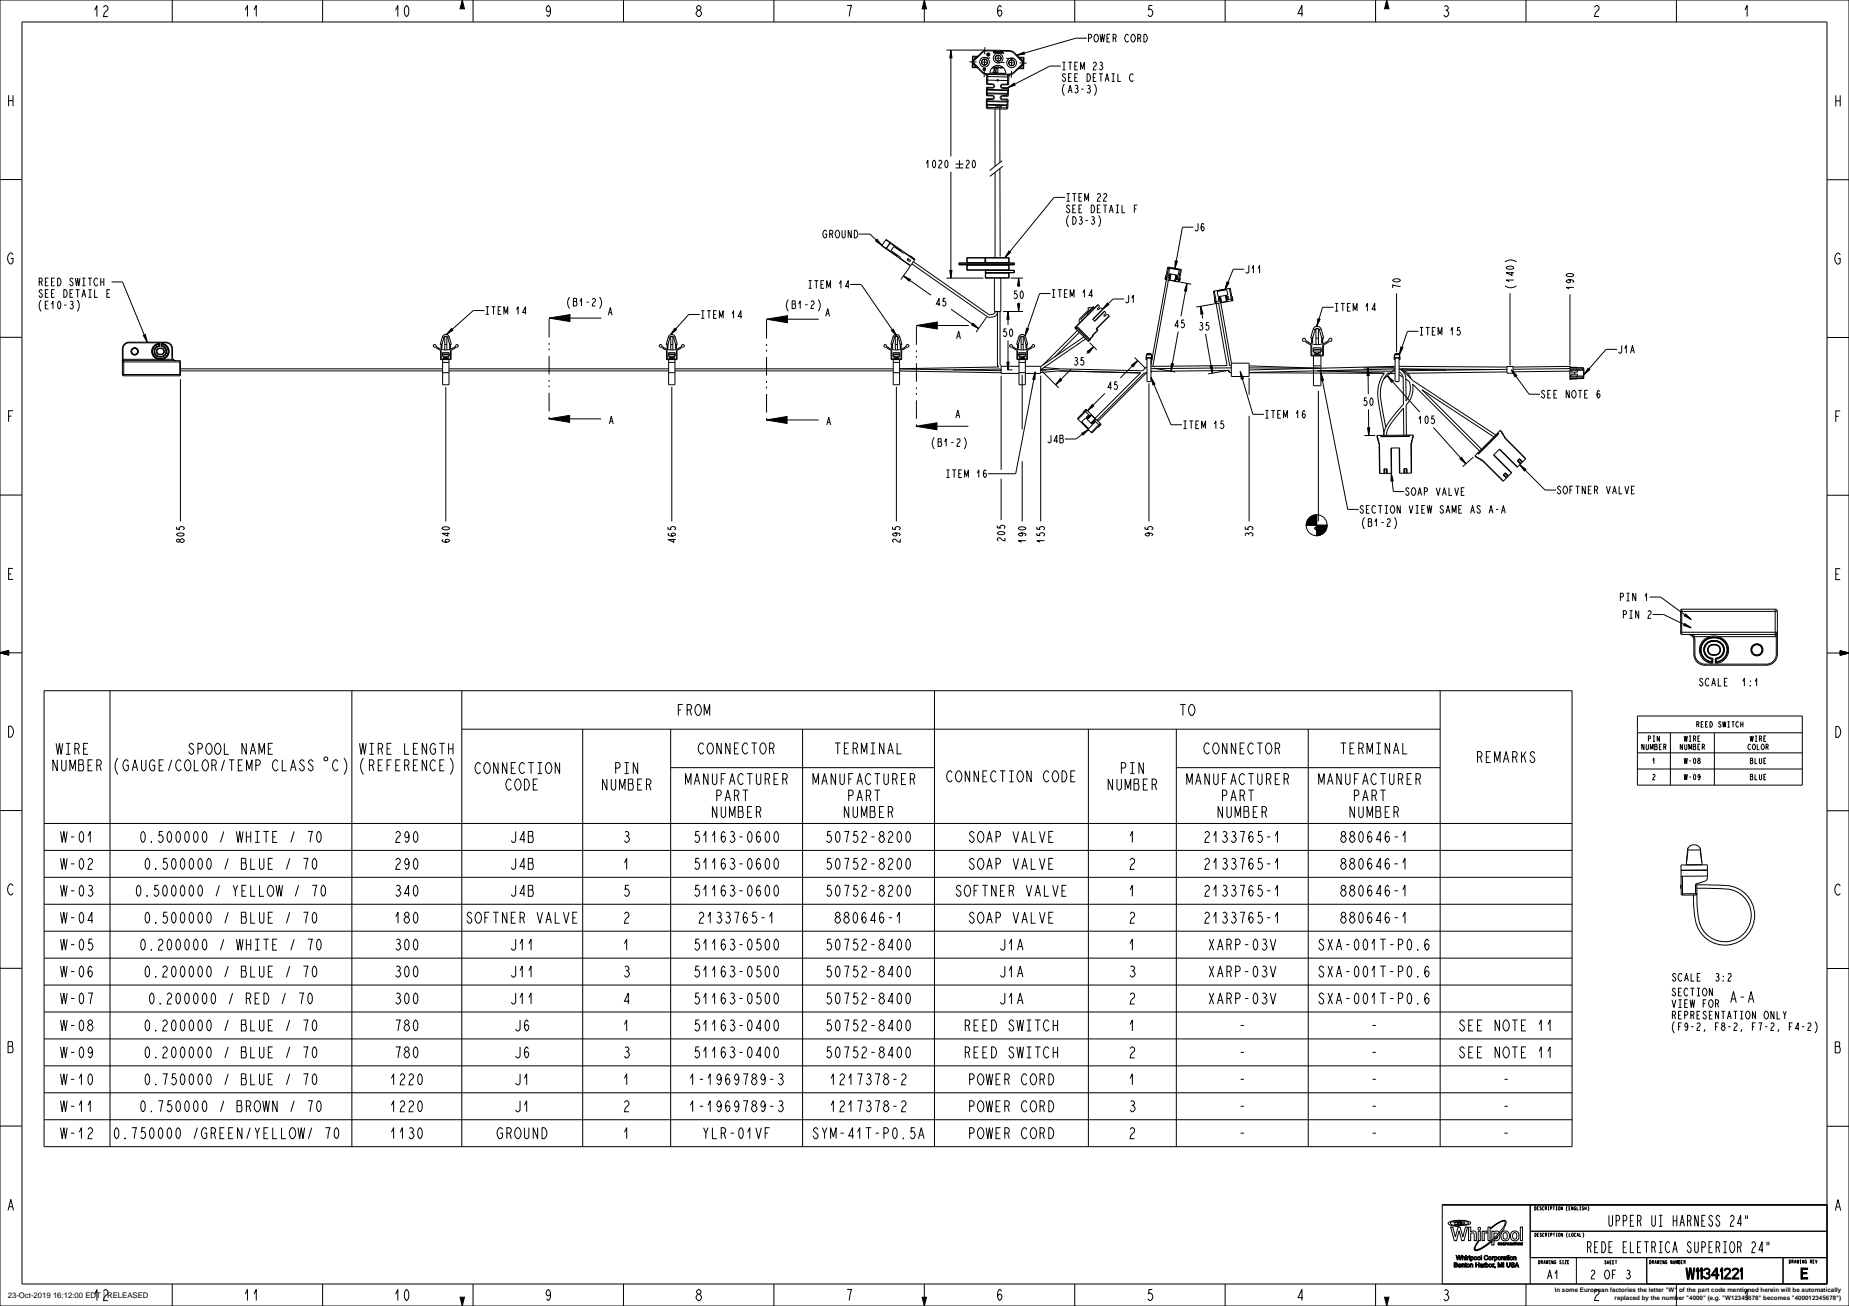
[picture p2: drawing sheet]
<svg xmlns="http://www.w3.org/2000/svg" width="841mm" height="594mm" viewBox="0 0 841 594" stroke-linecap="round" stroke-linejoin="round" font-family="sans-serif">
<g fill="none" stroke="#000" stroke-width=".45">
<path d="M210 0l1 4h-2zM631 0l1 4h-2zM0 0h841v594h-841zM78 0v10M147 0v10M215 0v10M284 0v10M352 0v10M420 0v10M420 0l1 4h-2zM489 0v10M494 17h-5l-26 8"/>
<path d="M557 0v10M626 0v10M694 0v10M762 0v10M430 23h18M432 23l1 3h-1zM432 23v48M442 31h.1M442 30h2M442 29h.1M442 27h.1M442 28h.1"/>
<path d="M442 28v1M442 31h2M442 26h2M442 28h1M442 27v1M442 26h.1M442 26v5M442 26h3M442 28l4 5M442 29l2 1M443 27h-1M443 27v1"/>
<path d="M443 29h-1M443 29l4 4M443 28v1M444 30v1M444 26l-1 1M444 26h.1M444 30h.1M444 31h1M445 31h.1M445 26h.1M445 26h-1M446 28h3"/>
<path d="M446 33l3 1M447 24l-5 4M447 24h.1M447 33l2 1M447 33h-1M447 24l-4 4M447 31v1l1-1v1v-1l-1 1M448 27v3M448 34l1 1M449 38h2M449 36v2M449 34h10"/>
<path d="M449 34h.1M449 36h.1M449 35v1M449 35h.1M449 38h.1M449 34v1M449 25h.1M449 25h1M449 23l-2 1M449 23h10M449 23h.1M449 36l4 1"/>
<path d="M449 35h10M449 40v1M449 25h1zM449 34v2M450 24v1M450 25h-1M450 25h.1M451 31a4 4 0 0 1 4-1 4 4 0 0 1 2 3h-7zM451 40h.1M451 40h-2M451 38a.7 .7 0 0 1 1 1 .7 .7 0 0 1-1 1M451 38l1 1-1 1"/>
<path d="M451 38h.1M452 31h2h-1v1zM452 23v1M452 31h.1M452 24h.1M452 30h.1M452 30v1M452 32l2 1h-2zM452 23h1M452 31h1M452 24h1M453 31h.1"/>
<path d="M453 23h.1M453 24h-1M453 24h.1M453 23v1M453 26h2M453 30l-1 1M453 30v1M453 23v1v-1M453 30h.1M453 24h1M453 23h1M453 31h1"/>
<path d="M454 24h-1M454 24h.1M454 31h.1M454 23v1M454 30v1M454 25v3M454 30h.1M454 37h5M454 23v1v-1l1 1zM454 31h1M454 30l1 1M455 31h.1"/>
<path d="M455 24h.1M455 23v1M455 23h.1M455 31v-1v1M455 30v1M455 30h.1M455 31h1M456 31h-1M456 31h.1M456 23v1h1M456 30v1M456 30h.1"/>
<path d="M456 23v1M456 40h.1M456 40h2M456 39a.7 .7 0 0 0-1 0 .7 .7 0 0 0 1 1M456 38l-1 1 1 1M456 38v1M456 38h3M457 24h.1M458 40v1M458 34v5M458 40l3-2 1 1zM458 40h1"/>
<path d="M459 38h.1M459 35h.1M459 38l-3 1M459 29h3M459 37h.1M459 37v1M459 35v2M459 34v1M459 34h.1M459 23l2 1M459 23h.1M460 34l-1 1"/>
<path d="M460 27v3M461 33l-2 1M461 33h.1M461 24l4 4M461 24l4 5-4 4M461 24h.1M463 25l3-1v1zM463 31h.1M463 26h1M463 26h.1M463 31h3M464 26h.1"/>
<path d="M464 26h2M464 31h.1M464 31h-1M464 31h2M464 26v1M464 26l1 2M465 29l-4 4M465 29v1M465 28v1M465 29h1M465 30l-1 1M465 28h1"/>
<path d="M465 28h.1M465 31h1M466 29l-1 1M466 29v2M466 29h.1M466 31h.1M466 28h.1M466 28h-1M466 26h.1M466 26v2M466 28v1M466 26v5"/>
<path d="M483 30h-5l-20 10M449 49h.1M449 48h.1M449 46h.1M449 45v4M449 45h.1M449 43l2 1M449 43h.1M449 41h.1M449 40v3M449 49h9M449 40h.1"/>
<path d="M449 48h9M449 47v1M449 47l9 1M449 46v1M449 46h9M449 42v1M449 42h9M449 41v1M449 41h9M449 45h2M449 43h2M449 43h9"/>
<path d="M449 41h10M449 40h2M449 47v2M449 45v1M449 42v2M449 49l9 1M451 45h-2M451 44h1l-1 1M451 43l1 1-1 1M451 43v1M453 50v26M455 49v25"/>
<path d="M456 48l-3 1M456 45h2M456 45h3M456 45h.1M456 44a.7 .7 0 0 0-1 0 .7 .7 0 0 0 1 1M456 43l-1 2h1M456 43v1M456 43h2M458 50h.1M458 49v1M458 49h.1M458 48v1"/>
<path d="M458 45v1M458 42v2M458 46h.1M458 48h.1M458 45h.1M458 46v2M458 42l1 1M458 40h.1M458 41v1M458 43h.1M459 43h-1M459 45h-1"/>
<path d="M459 45l-1 4M459 40h-1M459 43l-3 1M459 43h.1M459 41h-1M459 41h.1M459 40h.1M459 40v3M421 74l1-1v3M425 73l1 1-1 2-1-1zM427 73h1l-1 3h1M430 73l1 1-1 2v-1z"/>
<path d="M432 78v48M435 75h3M435 76h3M436 73v3M453 78v39M455 77v40M456 73l-6 5M456 76l-6 4M0 82h10M484 90h-5l-22 27M831 82h10M391 106h5l5 6 13 9"/>
<path d="M399 109l2 3-3-2zM403 109l2 1M403 109l-2 3M403 109l13 9M403 113l5 3M405 111l5 3M405 110l-2 3zM408 116v1M408 116h.1M409 118h.1M410 114h-1M410 114h.1"/>
<path d="M411 115l-4-3-2 2 5 3-1 1M411 115l5 3M411 115h.1M413 118h1v1l-1-1zM413 118h.1M414 116l2 2-6 9M415 119l35 24h2l1-1M436 120h.1M436 120h25M440 119v1M440 117v2M440 119h19"/>
<path d="M440 117h19M440 117h.1M440 117v3M448 117v3M459 117h.1M459 117v3M459 114l1 1-3 2zM459 119v1M459 117v2M461 120h.1M535 119h1l-2 3zM543 103h-5l-4 19"/>
<path d="M51 128h5l11 28M387 129h5l16 24M411 125l3 2-1 1zM411 125l12 9M415 120l34 24h3l2-1M430 126h17M432 123h1l-1 3zM440 120v1M440 121v2M440 123h21M440 121h19M440 120v3"/>
<path d="M448 123v3M448 126h11M448 124h11M448 123h13M448 123h.1M452 126v16M455 126v16M459 124v2M459 120v3M459 121v2M459 124h.1M459 120v1"/>
<path d="M460 126h5M461 123v1M461 123h.1M461 124h-13M463 138h1l-1 4zM463 126l1 4h-1zM463 126v5M463 138v4M478 134h-5l-7 19M497 140l-3 3M504 138v1l-2 2zM511 136h-5l-9 9"/>
<path d="M530 126v1l7 1M530 127h1M530 125h.1M530 126v1M530 125v1M531 126l1 1M531 122h1M531 125h1M531 127l-7 40M532 122l-8 44M532 127l3 1M532 125h-1v1"/>
<path d="M532 125v2M532 122l4 1M532 122v2l4 1v-2M533 125l-1 2M534 122h.1M535 128h.1M535 127h1M535 125l-1 3 1-3M535 125v3M535 126h1M535 126h1v1M535 126v1"/>
<path d="M537 127h.1M537 126v1M537 127l-1 1M537 127l-1 1 1-5-6-2-1 6M537 128l5 1M537 123h.1M537 123l-1 5M540 129v3h-1zM540 129l-3 15M546 139l1 4h-1zM546 139l1 6M552 138l-8 2"/>
<path d="M552 132l1 6M552 133h.1M552 136h.1M553 137v1M553 136h-1M553 137h-1M553 138l5 28-34 1M553 138h.1M554 138l5 28h1M555 135h-1v2M555 135v2M555 135l-1 1"/>
<path d="M555 135v3M555 137h-2M555 138h.1M555 138v-3v3M555 138l5 27M556 132h.1M556 137v1M557 134l1 3M558 134v3M558 132v2l-4 1v-2M558 132l-4 1M558 135h1v1"/>
<path d="M558 135v1M558 128l1 1-2 3zM558 137h.1M558 137l-3 1M559 135h-1M559 131l1 6M560 131h-1M560 136h-2M560 135l1 1-1 1M561 137l-1-6-8 1 1 6M561 136v1l-8 1-1-2M566 122h-5l-4 10"/>
<path d="M607 140h-5l-3 8M635 133v27M687 133v33M714 134v32M0 153h10M56 159v11M56 159h.1M56 159v4M59 156l-3 1v2M59 156l-2 1-1 2M59 156h16M59 156h.1"/>
<path d="M65 153l1-1 1 4zM70 160l1 2h2M71 160v1h2M71 160l2 1M72 156l1 1M72 156a4 4 0 0 0-3 4 4 4 0 0 0 3 3M72 156h.1M72 156a3 3 0 0 0-3 4 3 3 0 0 0 4 3M72 156v1M72 157l-1 1-1 2M72 157h.1M72 157a3 3 0 0 0-3 3 3 3 0 0 0 4 3"/>
<path d="M72 156a3 3 0 0 0-3 4 3 3 0 0 0 3 3M72 157v1M72 158a2.3 2.3 0 0 0-2 2 2.3 2.3 0 0 0 3 2M72 157h1M73 157h-1M73 157h.1M73 157l-1 1M73 158l-1 1-1 1M73 158l-2 2M73 158a1.4 1.4 0 0 0-2 2 1.3 1.3 0 0 0 2 1M73 158h.1M73 158a1.5 1.5 0 0 1 2 2 1.5 1.5 0 0 1-2 1"/>
<path d="M73 158a1.4 1.4 0 0 1 2 2 1.4 1.4 0 0 1-2 1M73 157v1M73 157h1M73 158h2l1 2M74 157l-1 1M74 156h.1M74 156a3 3 0 0 1 3 4 3 3 0 0 1-3 3M74 156l-1 1M74 157h.1M74 157l1 1 1 2M74 157a2.5 2.5 0 0 1 2 3 2.5 2.5 0 0 1-3 2M74 157a3 3 0 0 1 2 3 3 3 0 0 1-3 3"/>
<path d="M74 156a3 3 0 0 1 3 4 3 3 0 0 1-4 3M74 156v1M74 156a4 4 0 0 1 3 4 4 4 0 0 1-3 3M75 156l3 1v2M75 156l2 1 1 2M75 156h.1M76 160l-1 1-2 1M76 160l-1 2h-2M78 159v4M78 159h.1M200 159v4M201 157v1"/>
<path d="M201 158h.1M201 156v1M201 153a1.6 1.6 0 0 1 2-1 1.6 1.6 0 0 1 1 1M201 153h1M201 153l-1 4h1M202 154v5M202 154l-1 3M202 153h1M202 153v1M202 153h.1M202 157h1M203 153h.1"/>
<path d="M203 153v1M203 153l1 1M203 153h1M203 154l2 3M203 154v5M204 153l1 4M204 156l1 1M205 158h.1M205 157v1M205 159v4M205 149l1 1-3 2zM220 141h-5l-12 11"/>
<path d="M250 145l9-2v3zM259 145h15M303 159v4M303 157v1M304 158h-1M304 158h.1M304 157v1M304 157l-1 1M304 156v1M304 153a1.6 1.6 0 0 1 2-1 1.6 1.6 0 0 1 1 1M304 153h1M304 153l-1 4h1"/>
<path d="M305 154v5M305 154l-1 3M305 153h1M305 153v1M305 153h.1M305 157h1M306 153v1M306 153h.1M306 153h1M306 154l1 3M306 154v5M307 149l1 1-3 2z"/>
<path d="M307 153l1 4h-1M307 156v1M307 158h1M307 157l1 1M308 157v1M308 159v4M318 143h-5l-8 9M349 145l9-1v3zM358 145h14M405 159v4M405 150h1l2 3zM406 157v1"/>
<path d="M406 158h.1M406 156v1M406 153a1.6 1.6 0 0 1 2-1 1.6 1.6 0 0 1 1 1M406 153h1M406 153l-1 4h1M407 154v5M407 154l-1 3M407 153h.1M407 153h1M407 153v1M407 157h1M408 153v1"/>
<path d="M408 153h.1M408 153l1 1M408 153h1M408 154l1 3M408 154v5M409 153l1 4h-1M409 156v1M409 158h1M409 157l1 1M410 158h.1M410 157v1M410 159v4"/>
<path d="M417 148l9-2v4zM426 148h15M433 141l12 8M443 147l2 2-3-1zM449 144l-5 7M452 142h3M454 142v23M455 142v23v2M456 142h9M458 142l1 3h-1zM458 142v6M458 155v13"/>
<path d="M463 159v4M463 157v1M463 158h.1M463 156v1M463 153a1.6 1.6 0 0 1 2-1 1.6 1.6 0 0 1 2 1M463 153h1M463 153l-1 4h1M464 154v5M464 154l-1 3M464 153h.1M464 153h1h1M464 153v1"/>
<path d="M464 153h1M464 157h1M465 153l1 1M466 153h-1M466 153v1M466 153h1M466 154l1 3M466 154l-1 5M467 153v4M467 156v1M467 158h.1M467 157v1"/>
<path d="M467 149l1 1-2 3zM467 159v4M489 149l6 6M490 149l6 6M490 149l-1 1 1-1 6 6M490 150l-16 16M491 151l-11 11M493 153l-20 14M494 154l-21 14M494 143h1M494 143l-2 2v1M495 160l2-2-2 3z"/>
<path d="M495 155h.1M496 156l3 3M496 155h-1M497 140h-2v1l-4 4v2M497 153h.1M497 153l-1 1v1M497 145l1 1M497 145h.1M497 158l-3 3M498 146h.1M498 140l-1-1-3 4M499 150h.1"/>
<path d="M499 150l-2 3M502 141l-1-1-2 1 1-1-1-1-10 10M504 144l-5 6M505 144l-2-1-1 1 1-2h-1l-4 4M536 151l-3 18M548 152l3 18M596 157v5M597 154v2M597 156h.1M597 153v1M597 150a1.9 1.9 0 0 1 2-2 1.9 1.9 0 0 1 2 2M597 150l-1 4h1"/>
<path d="M597 150h1M597 158h4v2h-4zM597 159h4M597 159h4v1M598 150l1 7M598 150l-1 4M598 150l1-1 1 1M598 150h.1M598 150h2M599 154h1M599 145h1l-1 3zM600 150h.1"/>
<path d="M600 150h1M600 150l1 4M600 150v7M601 150l1 4h-1M601 153v1M601 154v2h1M601 156h.1M601 156h1M601 154v2M602 154v2M602 157v5M637 158h1l-1 3z"/>
<path d="M645 151h-5l-3 10M736 159h-5l-11 11M831 154h10M56 170v1M56 170h26M56 165h26M56 163v2M56 163v1M56 163h.1M56 164v1M56 163v8M56 171h26"/>
<path d="M56 164h26M56 163h16M72 163l1 1M72 163h1M72 163h.1M73 161h.1M73 162h.1M73 163v1M73 164h.1M73 163h.1M74 163h-1M74 163h.1"/>
<path d="M74 163l-1 1M74 163h4M78 163h.1M78 163v1M78 163h1l1 1-2-1M82 164v7M82 172v65M82 168h119M82 169h.1M82 166h.1M82 169h119M200 163l1 1"/>
<path d="M200 163h5M201 164v-5l-3-1a.6 .6 0 0 1-1 0 .7 .7 0 0 1 1-1 7 7 0 0 0 10 0 .9 .9 0 0 1 0 1 .9 .9 0 0 1-1 0l-2 1v5M201 164h4M201 160h3v2h-3zM201 161h3M201 162v-1h3v1M201 164v11h3v-11M201 169h3M201 165h3M202 162v1h2v-1M202 162h.1M202 162v1"/>
<path d="M202 163h1M203 176v61M203 162v1M203 162h1M204 169h100M204 168h100M205 163v1M303 163v1M303 163h5M303 164v-5l-2-1a.6 .6 0 0 1-1 0 .6 .6 0 0 1 0-1 .6 .6 0 0 1 1 0 7 7 0 0 0 10 0 .9 .9 0 0 1 0 1 .9 .9 0 0 1-1 0l-2 1v5M303 164h5M304 160h3v2h-3z"/>
<path d="M304 161h3M304 164v11h3v-11M304 169h3M304 165h3M304 162v1h3v-1M304 162h1M305 162v1M305 163h1M306 176v61M306 162v1M306 162h1M307 161h-3v1"/>
<path d="M307 169h99M307 168h99M308 163v1M405 163l1 1M405 163h5M406 164v-5l-3-1a.6 .6 0 0 1-1 0 .7 .7 0 0 1 1-1 7 7 0 0 0 10 0 .9 .9 0 0 1 0 1 .9 .9 0 0 1-1 0l-2 1v5M406 164h4M406 160h3v2h-3zM406 161h3M406 164v11h3v-11M406 169h3M406 165h3"/>
<path d="M407 162v1h2v-1M407 162h.1M407 163h1M407 162v1M408 176v61M408 162h1M408 162v1M409 169l46 1M410 163v1M454 165v2M454 167l-45 1 46 1M455 168h.1"/>
<path d="M455 168h-22M455 167v3h8M455 167h8M455 171v43M458 165h1l-1 3zM458 168h2M463 163v1M463 163h4M463 164v-5l-3-1a.6 .6 0 0 1-1 0 .7 .7 0 0 1 1-1 7 7 0 0 0 10 0 .9 .9 0 0 1 0 1 .9 .9 0 0 1-1 0l-2 1v5M463 164h4M463 160h3v2h-3zM463 161h3"/>
<path d="M463 164v11h3v-11M463 169h3M463 165h3M464 162v1h2v-1M464 162h.1M464 163h1M464 162v1M465 170v25M465 162h1M465 162v1M466 167h7v3h-7M467 163v1"/>
<path d="M471 169v4l-1-1zM471 169l-9 46h-13M473 171v66M474 168h2M474 168h-1M474 169l8 7M482 168h-9M482 169l37 1M482 169l37 1-21 20M482 169h-9M482 172l1 1-3 2zM487 168l-7 7"/>
<path d="M503 179l-8 8M515 166l2-2-2 3zM516 163l5 5M517 164l-7 8M521 163v1M521 163h.1M521 170h1M521 161h1M521 161v2M521 164h1M521 163h1M521 170l-22 22"/>
<path d="M522 161h-1M522 161h2M522 161h.1M522 161l-1 2M522 167l-2 2-38-1-7-1M522 163h2v11h-2zM522 163h2M522 170h-2l-21 21M523 174v63M524 172l1 3h-1zM524 164h.1M524 163h.1"/>
<path d="M524 172l9 21h5M524 169h.1M524 169h35M524 161v2M524 163v1M525 167l10 2M533 165l1 1-1 3zM550 166h1v4zM559 169h.1M559 168l-10 2M559 169l1 1zM559 167h1"/>
<path d="M560 168h.1M560 167l-36 1M560 165h8v6h-8zM564 169l2 3h-1zM564 169l6 19h5M568 166l32 1M568 172v8M568 167h33M568 170h62M596 162h1M596 162h6M597 162v-5l-4-2a.7 .7 0 0 1-1 0 .7 .7 0 0 1 1-1 .7 .7 0 0 1 1 1 8 8 0 0 0 11-1 .8 .8 0 0 1 1 1 .8 .8 0 0 1-1 0l-3 2v5"/>
<path d="M597 162h5M597 166h4M597 162v13h4v-13M598 160v1h2v-1M598 160h.1M598 161h2M598 160v1M599 169h36M600 169l30 1M600 178v59M600 160h.1M600 160v1"/>
<path d="M601 170l1 3h-1zM601 170l12 62h5M602 162h.1M622 167l1 4h-1zM622 167v12M630 170h-1a17 17 0 0 0-2 14l2 14 1-4M631 171l3 2-1 1zM631 171l15 16M631 170l-2 4a18 18 0 0 0-1 10l2 10M631 170h3M631 170h.1M631 170h4"/>
<path d="M634 163v1M634 163h.1M634 164h.1M634 167h-14M634 164h1M634 163h1M634 161h.1M634 161h3M634 161v2M634 168l-4 4M635 161h1M635 163h1v11h-1z"/>
<path d="M635 163h1M635 168l-67 1M635 167l-67 1M636 164h1M636 163h1M636 168h43M636 167h49M636 170l2 2M636 169l1 1M636 168h.1M636 168l2 1 1 2 1 11 1-2v-4v-3l-2-1M637 161h.1"/>
<path d="M637 161v2M637 163v1M637 163h.1M637 170h.1M637 170l1 2M638 168l1 1M638 172v12l-8 10M639 169l1 1M640 170l2 2M658 168h-21l6 5 37 25M685 169l-45 1M685 167h3v3h-3z"/>
<path d="M685 168l-46 1M687 168l3 3h-1zM687 168l8 11h5M714 171h6M714 171h.1M714 170h.1M714 167v6l1-1M714 168h-26M714 172h.1M714 171h1M714 168h6M714 167h3"/>
<path d="M714 167h.1M714 167h-26M714 172h1M714 167h1M714 172v1M714 167h6v1M715 167h-1M715 167h5v5h-5M715 172h.1M715 171v-1h2v1M715 168v1h2v-1M715 169h-27"/>
<path d="M716 169v1M717 168h.1M717 171h.1M717 167h.1M717 172h.1M717 172h-2M720 171v1h-6M722 167l1 1-3 2zM250 191l9-2v3zM259 191h14M348 191l10-2v4zM358 191h14"/>
<path d="M417 194l9-2v3zM426 194h14M490 190l1 1M492 197l3-2-2 3zM492 192l3 3M492 192l2-2 3 3-2 2M493 187h.1M493 187v1M493 188l1-2 7 7-1 1M493 193h.1M493 187h1M494 194h-1"/>
<path d="M494 187l2 2M494 186l-4 4 7 7 4-4M494 190h1M494 187l-4 4M495 195l-6 5h-5M495 189l-1 1 2-1M496 189l2 2M496 189l-2 2M496 189h.1M496 189l-1 2M496 196l1 1M497 184v1l-2 2z"/>
<path d="M497 192v1M497 192h1M498 191l2 2M498 191l-1 2 1-1M498 191h.1M498 191l-2 2M500 194h.1M500 193v1M500 193l-4 4M568 189v48M622 195h1v3zM622 186l1 12"/>
<path d="M626 198h-5M627 198v4v13h6v-11M628 198h.1M628 198v1M638 198v-12l-6 7-1 5M640 198v-14l2-4 1-5 30 30M641 198v1M641 199h-13M641 198h.1M641 198h-13M643 198l-1 3v14h-5l-1-11M652 194l15 17"/>
<path d="M679 199l-32-22 27 27M681 197h1M682 197h.1M682 197l-10 9M682 197l-9 9M683 197l-1-1-11 11 3 2M683 197l2 2h-1M683 197l1 1 10 11M455 218v19M465 210v27M627 200v2l1 13M630 213v2"/>
<path d="M631 213v2M631 213h-2l1 2M633 215l1 4h-1zM637 215v-11h-4v11l1 9h5M639 213v2M640 213v2M640 215v-2h-1v2M642 200v1v14M642 200l1-2h-17l1 2M664 209l1-1 2 3zM670 208l-5 4M671 207l3 2"/>
<path d="M672 206h.1M672 206h1M674 209l10 10M674 209l10 10 4-4-9-8 3-3 8 8M682 204l8 8M684 216l1 1-1-1 1-1 1 1M684 216l1 1M684 215l2 2M690 209l2 2M691 209l1 1M691 209l2 1M691 209l-1 1 2 1-2-2"/>
<path d="M691 211l3 2-1 1zM691 211l12 12h5M694 209l-4 3M0 225h10M594 239a5 5 0 0 0 5 5M594 239h10M595 236l2-2h2v5h-5zM599 239h5a5 5 0 0 1-5 5zM599 234a5 5 0 0 0-5 5M599 234a5 5 0 0 1 5 5M599 234v10M604 239a5 5 0 0 1-5 5"/>
<path d="M831 225h10M750 272h5l14 10M752 279h5l12 7M764 278h44M765 277l-1 1v10l1 1M765 277h42M765 277v12M767 279l2 3-3-2zM807 277l1 1M807 277v13M808 278v20M0 297h10"/>
<path d="M4 296v2l-4-1M4 296l-4 1M764 281h.1M764 288h44M764 286h.1M766 284l3 2-3-2zM770 298l2 3 3 2M770 298h1M770 291h1M770 291v7M771 290v1M771 290l-3-1h2v2"/>
<path d="M771 290h7M771 289v1M771 298a4 4 0 0 0 4 4M771 291v7M777 296a2.8 2.8 0 0 1 3-3 2.8 2.8 0 0 1 2 3M777 296l1 1 1 1M778 290a6 6 0 0 0-5 6 6 6 0 0 0 6 6M778 290h.1M778 290a6 6 0 0 0-5 6 6 6 0 0 0 6 5M779 300v1M779 300h.1M779 299v1"/>
<path d="M779 290a6 6 0 0 0-5 5 6 6 0 0 0 5 6M779 290a5 5 0 0 0-5 5 5 5 0 0 0 5 6M779 291a4 4 0 0 0-4 4 4 4 0 0 0 4 5M779 292a4 4 0 0 1 5 3 4 4 0 0 1-3 5M779 292a4 4 0 0 0-4 3 4 4 0 0 0 4 5M779 292a4 4 0 0 0-4 3 4 4 0 0 0 4 4M779 293a2.5 2.5 0 0 0-2 3 2.5 2.5 0 0 0 2 2M779 293l-1 1-1 2M779 289l-1 1M779 298h1M779 293h1M779 292h1"/>
<path d="M779 291h1M779 290h1M779 289h1M779 289v1M779 291v1M779 293h.1M779 298h.1M779 290h-1M780 290h1M780 290a6 6 0 0 1 6 5 6 6 0 0 1-5 6M780 290a5 5 0 0 1 6 5 5 5 0 0 1-5 6M780 291a4 4 0 0 1 4 4 4 4 0 0 1-3 5"/>
<path d="M780 292a4 4 0 0 1 4 3 4 4 0 0 1-3 4M780 293a2.5 2.5 0 0 1 3 3 2.5 2.5 0 0 1-3 2M780 293l2 1v2M780 289l1 1M780 289v1M780 291v1M780 293h.1M780 298h.1M780 300h1M780 300v1M780 300h.1M781 299v1"/>
<path d="M781 299l-1 1M781 300h.1M781 300h-1M781 300v1M781 290a6 6 0 0 1 5 6 6 6 0 0 1-5 5M781 290a6 6 0 0 1 5 6 6 6 0 0 1-5 6M781 290h26M781 290h.1M782 296v1l-2 1M808 289h.1M808 298a4 4 0 0 1-5 4M808 289l-1 1"/>
<path d="M808 298h.1M808 289v9M808 298a5 5 0 0 1-5 5M808 288l-1 1h-42M808 288v1M831 297h10M837 296l4 1-4 1zM20 314h695v208h-695zM50 314v208M160 314v208M210 314v208M425 314v208"/>
<path d="M655 314v208M775 303h28M775 302h28M775 302v1M779 301h.1M779 301v1M780 301l1 1M780 301h1M780 301h.1M781 301v1M781 301h-1M781 301h.1"/>
<path d="M803 302v1M210 332h445M265 332v190M305 332v190M365 332v190M495 332v190M535 332v190M595 332v190M745 326h75v31h-75zM745 333h75M760 333v24M780 333v24"/>
<path d="M26 346v5l-2-5v5M28 346v4l1 1 1-1v-4M32 351v-5l1 4 1-4v5M36 346h2v4v1h-2zM36 348h2M40 348h1M42 346h-2v5h2M44 348h1l1-1-1-1h-1v5M45 348l1 3M54 345a6 6 0 0 0 0 7M58 346a2.7 2.7 0 0 0-2 2 2.7 2.7 0 0 0 2 3v-1v-2h-1M60 351l1-5 2 5"/>
<path d="M61 349h1M64 346v4l1 1 1-1v-4M70 346a2.7 2.7 0 0 0-2 2 2.7 2.7 0 0 0 2 3v-1v-2h-1M72 348h2M74 346h-2v5h2M78 346l-1 5M82 346a2.7 2.7 0 0 0-2 2 2.7 2.7 0 0 0 2 3v-1M85 346a2.7 2.7 0 0 1 2 2 2.7 2.7 0 0 1-2 3l-1-3zM88 346v5h2M93 346a2.7 2.7 0 0 1 2 2 2.7 2.7 0 0 1-2 3l-1-3zM96 348h2v-1v-1h-2v5M98 348v3"/>
<path d="M102 346l-1 5M104 346h3M105 346v5M108 348h2M110 346h-2v5h2M112 351v-5l1 4 2-4v5M116 348h2v-1v-1h-2v5M126 346a2.7 2.7 0 0 0-2 2 2.7 2.7 0 0 0 2 3v-1M128 346v5h2M132 351l1-5 2 5M133 349h1M138 346h-2l2 3v1l-1 1-1-2"/>
<path d="M142 346h-2l2 3v1l-1 1-1-2M147 345l2-1v2h-1zM154 346h-1a2.7 2.7 0 0 0-2 2 2.7 2.7 0 0 0 2 3l1-1M156 345a6 6 0 0 1 0 7M305 349h120M535 349h120M745 342h75M745 350h75M0 369h10M20 375h695M831 369h10M20 387h695"/>
<path d="M20 399h695M765 399h.1M765 399v8M767 393h.1M768 387h.1M768 387l-1 5M768 388h-1M768 386h.1M768 386l-1 7M769 393h.1M772 393h.1M773 386a3 3 0 0 0-5 0"/>
<path d="M773 386h.1M773 386l1 7M773 388l1 4M773 387h.1M773 387h-5M773 387v1M774 387h-1M774 387h.1M774 388h-1M777 396h-12M777 398l-12 1M20 411h695"/>
<path d="M765 403v1M765 407v-14h12v7l-1 1-5 1v5M765 407h.1M765 407l7-1-1 1M771 407h-6M772 402v8a23 23 0 0 0 4 15 12 12 0 0 0 20-5 12 12 0 0 0-13-16h-11M772 402l9 1a15 15 0 0 1 17 10 14 14 0 0 1-13 17 14 14 0 0 1-14-15l-1-8M20 424h695M20 436h695M0 440h10M20 448h695M831 441h10"/>
<path d="M20 460h695M20 473h695M826 465a4 4 0 0 1 0 5M20 485h695M20 497h695M0 512h10M20 509h695M831 512h10M659 556l6-1h3l1 1-3 1h-4h4l2-1-4-1-4 1v1l3 1-3-1h-1zM660 558h1l1 5 1-5h1l1 5 2-5h1l-2 6h-1l-1-4-2 4h-1zM661 556h3h2l-2 1-1-1h2zM668 558h1v2h1h1l1 4h-1v-3h-1h-1v3h-1z"/>
<path d="M672 560h1v4h-1zM674 560h2v1h-1v3h-1zM677 558h1v6h-1zM678 559l4-3a1.7 1.7 0 0 1 2-1 1.7 1.7 0 0 1 1 1l-1 3a5 5 0 0 0-2 4l-1 1h-1v2h-1v-1l-5 3a1.7 1.7 0 0 1-3 0v-2l2-2-1 1a2.7 2.7 0 0 0-1 3l3-1 5-3v-4h2l1 1 2-3a1.6 1.6 0 0 0 0-3zM692 558v6zM696 548v36M722 549v2M831 548h-175v36M661 574l2 1v1h-2zM662 575h1h-1zM662 575l1 1h-1zM662 571l1 2v-2l1 2 1-2-1 2v-2l-1 2z"/>
<path d="M663 575h1l1 1h-2h1h1h-1h-1zM663 575h.1M665 575h1v1l-1-1v1zM665 571v1h1v1v-1l-1 1zM666 574l1 2zM667 572v1zM667 571h.1M667 572h1v1zM668 571l1 2zM669 575h1v1l-1-1v1zM669 572h1v1h-1v1zM671 574v1h2v-1v2v-1h-2v1z"/>
<path d="M673 575h1l1 1h-2l1-1zM674 571v2zM675 575h1l-1 1zM675 571h2l-2 1 1 1 1-1-1 1h-1zM676 574v1h1v1h-1zM679 572v1zM679 575h1l-1 1zM679 563v1M680 561h1l-2 2zM680 572h1v1h-1v1zM680 576v1zM680 563l1-1v1z"/>
<path d="M680 563l-1 2M681 574l1 2 1-2v2v-1l-1 1v-1l-1 1zM681 565h1v1h-1zM682 561h-1M682 561l-1 1M683 572h1l-1 1zM684 565v1zM684 574v2zM684 566h.1M684 572h1v1h-1l1-1zM684 561h1v3l-1-1zM685 565v1z"/>
<path d="M685 566h.1M685 574l1 2 1-2v2h-2zM685 571l1 2h-1zM686 572v1zM686 571h.1M687 565l1 1h-1zM687 566h.1M688 574l1 1h-1h1v1h-2h2l-2-1zM688 565l1 1h-1zM688 565v1zM688 561h2l-1 3-1-1zM688 572h2v1l-1-1-1 1z"/>
<path d="M689 565h1l-1 1zM690 574l1 2h-1h-1zM690 565v1zM690 575h.1M692 565v1v-1v1zM696 572h135M696 560h135M717 572v12M720 561v2M749 572v12M811 572v12M0 594h.1"/>
<path d="M78 584v10M147 584v10M209 590h2l-1 4zM215 584v10M284 584v10M352 584v10M419 590h2l-1 4zM420 584v10M489 584v10M557 584v10M626 584v10M630 590h2l-1 4z"/>
<path d="M694 584v10M762 584v10M831 584v-574h-821v574h821"/>
<circle cx="448" cy="28" r="2.2"/>
<circle cx="448" cy="28" r="1.4"/>
<circle cx="448" cy="28" r="1.3"/>
<circle cx="450" cy="25" r=".6"/>
<circle cx="450" cy="25" r=".7"/>
<circle cx="454" cy="37" r=".3"/>
<circle cx="454" cy="26" r="2.2"/>
<circle cx="454" cy="26" r="1.4"/>
<circle cx="454" cy="26" r="1.3"/>
<circle cx="460" cy="29" r="2.2"/>
<circle cx="460" cy="29" r="1.4"/>
<circle cx="460" cy="29" r="1.3"/>
<circle cx="61" cy="160" r="1.6"/>
<circle cx="61" cy="160" r="1.5"/>
<circle cx="61" cy="160" r="1.4"/>
<circle cx="799" cy="296" r="2.7"/>
<circle cx="799" cy="296" r="2.5"/>
<circle cx="799" cy="296" r="2.3"/>
<circle cx="673" cy="559" r=".6"/>
<circle cx="668" cy="576" r=".8"/>
<circle cx="668" cy="576" r=".5"/>
<circle cx="670" cy="572" r=".5"/>
<circle cx="671" cy="572" r=".8"/>
<circle cx="671" cy="572" r=".5"/>
<circle cx="673" cy="572" r=".8"/>
<circle cx="673" cy="572" r=".5"/>
<circle cx="674" cy="576" r=".4"/>
<circle cx="676" cy="576" r=".5"/>
<circle cx="678" cy="572" r=".8"/>
<circle cx="678" cy="572" r=".5"/>
<circle cx="678" cy="576" r=".8"/>
<circle cx="678" cy="576" r=".5"/>
<circle cx="680" cy="572" r=".5"/>
<circle cx="682" cy="572" r=".8"/>
<circle cx="682" cy="572" r=".5"/>
<circle cx="683" cy="566" r=".3"/>
<circle cx="683" cy="566" r=".5"/>
<circle cx="684" cy="573" r=".4"/>
<circle cx="685" cy="562" r="2.2"/>
<circle cx="686" cy="566" r=".3"/>
<circle cx="686" cy="566" r=".5"/>
<circle cx="687" cy="572" r=".8"/>
<circle cx="688" cy="572" r=".5"/>
<circle cx="689" cy="562" r="2.2"/>
<circle cx="691" cy="566" r=".3"/>
<circle cx="691" cy="566" r=".5"/>
</g>
<g fill="#000">
<path d="M210 0l1 4h-2zM420 0l1 4h-2zM631 0l1 4h-2zM432 23l1 3h-1zM458 40l3-2 1 1zM463 25l3-1v1zM399 109l2 3-3-2zM459 114l1 1-3 2zM411 125l3 2-1 1zM432 123h1l-1 3zM463 126l1 4h-1zM535 119h1l-2 3z"/>
<path d="M540 129v3h-1zM546 139l1 4h-1zM558 128l1 1-2 3zM65 153l1-1 1 4zM205 149l1 1-3 2zM250 145l9-2v3zM307 149l1 1-3 2zM349 145l9-1v3zM405 150h1l2 3zM417 148l9-2v4zM443 147l2 2-3-1zM458 142l1 3h-1z"/>
<path d="M463 138h1l-1 4zM467 149l1 1-2 3zM495 160l2-2-2 3zM504 138v1l-2 2zM599 145h1l-1 3zM458 165h1l-1 3zM471 169v4l-1-1zM482 172l1 1-3 2zM515 166l2-2-2 3zM524 172l1 3h-1zM533 165l1 1-1 3zM550 166h1v4z"/>
<path d="M564 169l2 3h-1zM601 170l1 3h-1zM622 167l1 4h-1zM631 171l3 2-1 1zM637 158h1l-1 3zM687 168l3 3h-1zM722 167l1 1-3 2zM250 191l9-2v3zM348 191l10-2v4zM417 194l9-2v3zM497 184v1l-2 2zM492 197l3-2-2 3z"/>
<path d="M622 195h1v3zM633 215l1 4h-1zM664 209l1-1 2 3zM691 211l3 2-1 1zM599 239h5a5 5 0 0 1-5 5zM595 236l2-2h2v5h-5zM0 297l4-1v2zM767 279l2 3-3-2zM766 284l3 2-3-2zM837 296l4 1-4 1zM209 590h2l-1 4zM419 590h2l-1 4z"/>
<path d="M630 590h2l-1 4z"/>
</g>
<path d="M250 145v46M349 146v45M417 148v46" fill="none" stroke="#000" stroke-width=".45" stroke-dasharray="8.4 2.5 .8 1.7 .8 2.5" stroke-linecap="butt"/>
<path d="M441 28h4M447 26h4M448 35v-3M448 21v4M454 33v-3M457 28h-6M460 35v-3M461 27h-4M467 29h-4" fill="none" stroke="#000" stroke-width=".45" stroke-dasharray="3.2 3.2 9.6 3.2" stroke-linecap="butt"/>
<g font-size="6.5">
<text x="42" y="8">12</text>
<text x="111" y="8">11</text>
<text x="179" y="8">10</text>
<text x="247" y="8">9</text>
<text x="316" y="8">8</text>
<text x="384" y="7">7</text>
<text x="453" y="7">6</text>
<text x="521" y="8">5</text>
<text x="589" y="7">4</text>
<text x="656" y="8">3</text>
<text x="724" y="8">2</text>
<text x="793" y="7">1</text>
<text x="3" y="48">H</text>
<text x="834" y="48">H</text>
<text x="3" y="120">G</text>
<text x="834" y="120">G</text>
<text x="3" y="192">F</text>
<text x="834" y="192">F</text>
<text x="3" y="264">E</text>
<text x="834" y="264">E</text>
<text x="308" y="325">FROM</text>
<text x="536" y="325">TO</text>
<text x="3" y="335">D</text>
<text x="834" y="335">D</text>
<text x="25" y="343">WIRE</text>
<text x="86" y="343">SPOOL NAME</text>
<text x="164" y="343">WIRE LENGTH</text>
<text x="317" y="343">CONNECTOR</text>
<text x="379" y="343">TERMINAL</text>
<text x="547" y="343">CONNECTOR</text>
<text x="609" y="343">TERMINAL</text>
<text x="671" y="347">REMARKS</text>
<text x="164" y="351">(REFERENCE)</text>
<text x="216" y="352">CONNECTION</text>
<text x="279" y="352">PIN</text>
<text x="509" y="352">PIN</text>
<text x="230" y="359">CODE</text>
<text x="273" y="359">NUMBER</text>
<text x="312" y="357">MANUFACTURER</text>
<text x="370" y="357">MANUFACTURER</text>
<text x="431" y="356">CONNECTION CODE</text>
<text x="503" y="359">NUMBER</text>
<text x="540" y="357">MANUFACTURER</text>
<text x="600" y="357">MANUFACTURER</text>
<text x="325" y="364">PART</text>
<text x="385" y="364">PART</text>
<text x="555" y="364">PART</text>
<text x="615" y="364">PART</text>
<text x="323" y="372">NUMBER</text>
<text x="383" y="372">NUMBER</text>
<text x="553" y="372">NUMBER</text>
<text x="613" y="372">NUMBER</text>
<text x="27" y="383">W-01</text>
<text x="63" y="383">0.500000 / WHITE / 70</text>
<text x="179" y="383">290</text>
<text x="232" y="383">J4B</text>
<text x="283" y="383">3</text>
<text x="316" y="383">51163-0600</text>
<text x="376" y="383">50752-8200</text>
<text x="441" y="383">SOAP VALVE</text>
<text x="513" y="383">1</text>
<text x="547" y="383">2133765-1</text>
<text x="609" y="383">880646-1</text>
<text x="27" y="395">W-02</text>
<text x="65" y="395">0.500000 / BLUE / 70</text>
<text x="179" y="395">290</text>
<text x="232" y="395">J4B</text>
<text x="283" y="395">1</text>
<text x="316" y="395">51163-0600</text>
<text x="376" y="395">50752-8200</text>
<text x="441" y="395">SOAP VALVE</text>
<text x="513" y="395">2</text>
<text x="547" y="395">2133765-1</text>
<text x="609" y="395">880646-1</text>
<text x="3" y="407">C</text>
<text x="27" y="408">W-03</text>
<text x="61" y="408">0.500000 / YELLOW / 70</text>
<text x="179" y="408">340</text>
<text x="232" y="408">J4B</text>
<text x="283" y="408">5</text>
<text x="316" y="408">51163-0600</text>
<text x="376" y="408">50752-8200</text>
<text x="435" y="408">SOFTNER VALVE</text>
<text x="513" y="408">1</text>
<text x="547" y="408">2133765-1</text>
<text x="609" y="408">880646-1</text>
<text x="834" y="407">C</text>
<text x="27" y="420">W-04</text>
<text x="66" y="420">0.500000 / BLUE / 70</text>
<text x="179" y="420">180</text>
<text x="212" y="420">SOFTNER VALVE</text>
<text x="283" y="420">2</text>
<text x="317" y="420">2133765-1</text>
<text x="379" y="420">880646-1</text>
<text x="441" y="420">SOAP VALVE</text>
<text x="513" y="420">2</text>
<text x="547" y="420">2133765-1</text>
<text x="609" y="420">880646-1</text>
<text x="27" y="432">W-05</text>
<text x="63" y="432">0.200000 / WHITE / 70</text>
<text x="179" y="432">300</text>
<text x="232" y="432">J11</text>
<text x="283" y="432">1</text>
<text x="316" y="432">51163-0500</text>
<text x="376" y="432">50752-8400</text>
<text x="454" y="432">J1A</text>
<text x="513" y="432">1</text>
<text x="549" y="432">XARP-03V</text>
<text x="600" y="432">SXA-001T-P0.6</text>
<text x="27" y="444">W-06</text>
<text x="65" y="444">0.200000 / BLUE / 70</text>
<text x="179" y="444">300</text>
<text x="232" y="444">J11</text>
<text x="283" y="444">3</text>
<text x="316" y="444">51163-0500</text>
<text x="376" y="444">50752-8400</text>
<text x="454" y="444">J1A</text>
<text x="513" y="444">3</text>
<text x="549" y="444">XARP-03V</text>
<text x="600" y="444">SXA-001T-P0.6</text>
<text x="27" y="457">W-07</text>
<text x="67" y="457">0.200000 / RED / 70</text>
<text x="179" y="457">300</text>
<text x="232" y="457">J11</text>
<text x="283" y="457">4</text>
<text x="316" y="457">51163-0500</text>
<text x="376" y="457">50752-8400</text>
<text x="454" y="457">J1A</text>
<text x="513" y="457">2</text>
<text x="549" y="457">XARP-03V</text>
<text x="600" y="457">SXA-001T-P0.6</text>
<text x="786" y="456">A-A</text>
<text x="27" y="469">W-08</text>
<text x="66" y="469">0.200000 / BLUE / 70</text>
<text x="179" y="469">780</text>
<text x="234" y="469">J6</text>
<text x="283" y="469">1</text>
<text x="316" y="469">51163-0400</text>
<text x="376" y="469">50752-8400</text>
<text x="439" y="469">REED SWITCH</text>
<text x="513" y="469">1</text>
<text x="563" y="469">-</text>
<text x="623" y="469">-</text>
<text x="664" y="469">SEE NOTE 11</text>
<text x="3" y="479">B</text>
<text x="834" y="479">B</text>
<text x="27" y="481">W-09</text>
<text x="66" y="481">0.200000 / BLUE / 70</text>
<text x="179" y="481">780</text>
<text x="234" y="481">J6</text>
<text x="283" y="481">3</text>
<text x="316" y="481">51163-0400</text>
<text x="376" y="481">50752-8400</text>
<text x="439" y="481">REED SWITCH</text>
<text x="513" y="481">2</text>
<text x="563" y="481">-</text>
<text x="623" y="481">-</text>
<text x="664" y="481">SEE NOTE 11</text>
<text x="27" y="493">W-10</text>
<text x="66" y="493">0.750000 / BLUE / 70</text>
<text x="177" y="493">1220</text>
<text x="234" y="493">J1</text>
<text x="283" y="493">1</text>
<text x="314" y="493">1-1969789-3</text>
<text x="377" y="493">1217378-2</text>
<text x="441" y="493">POWER CORD</text>
<text x="513" y="493">1</text>
<text x="563" y="493">-</text>
<text x="623" y="493">-</text>
<text x="683" y="493">-</text>
<text x="27" y="506">W-11</text>
<text x="64" y="506">0.750000 / BROWN / 70</text>
<text x="177" y="506">1220</text>
<text x="234" y="506">J1</text>
<text x="283" y="506">2</text>
<text x="314" y="506">1-1969789-3</text>
<text x="377" y="506">1217378-2</text>
<text x="441" y="506">POWER CORD</text>
<text x="513" y="506">3</text>
<text x="563" y="506">-</text>
<text x="623" y="506">-</text>
<text x="683" y="506">-</text>
<text x="27" y="518">W-12</text>
<text x="52" y="518">0.750000 /GREEN/YELLOW/ 70</text>
<text x="177" y="518">1130</text>
<text x="226" y="518">GROUND</text>
<text x="283" y="518">1</text>
<text x="319" y="518">YLR-01VF</text>
<text x="370" y="518">SYM-41T-P0.5A</text>
<text x="441" y="518">POWER CORD</text>
<text x="513" y="518">2</text>
<text x="563" y="518">-</text>
<text x="623" y="518">-</text>
<text x="683" y="518">-</text>
<text x="3" y="551">A</text>
<text x="834" y="551">A</text>
<text x="732" y="558">UPPER UI HARNESS 24&quot;</text>
<text x="722" y="570">REDE ELETRICA SUPERIOR 24&quot;</text>
<text x="762" y="582">W11341221</text>
<text x="819" y="582">E</text>
<text x="42" y="592">12</text>
<text x="111" y="592">11</text>
<text x="179" y="592">10</text>
<text x="247" y="592">9</text>
<text x="316" y="592">8</text>
<text x="384" y="591">7</text>
<text x="453" y="591">6</text>
<text x="521" y="592">5</text>
<text x="589" y="591">4</text>
<text x="656" y="592">3</text>
<text x="724" y="592">2</text>
<text x="793" y="591">1</text>
</g>
<g font-size="5.2">
<text x="703" y="582">A1</text>
<text x="723" y="582">2 OF 3</text>
</g>
<g font-size="4.6">
<text x="494" y="19">POWER CORD</text>
<text x="483" y="32">ITEM 23</text>
<text x="483" y="37">SEE DETAIL C</text>
<text x="483" y="42">(A3-3)</text>
<text x="439" y="76">20</text>
<text x="484" y="92">ITEM 22</text>
<text x="484" y="97">SEE DETAIL F</text>
<text x="484" y="102">(D3-3)</text>
<text x="543" y="105">J6</text>
<text x="374" y="108">GROUND</text>
<text x="566" y="124">J11</text>
<text x="17" y="130">REED SWITCH</text>
<text x="367" y="131">ITEM 14</text>
<text x="637" y="132" transform="rotate(-90 637 132)">70</text>
<text x="689" y="132" transform="rotate(-90 689 132)">(140)</text>
<text x="17" y="135">SEE DETAIL E</text>
<text x="461" y="136">50</text>
<text x="478" y="135">ITEM 14</text>
<text x="511" y="138">J1</text>
<text x="716" y="132" transform="rotate(-90 716 132)">190</text>
<text x="17" y="140">(E10-3)</text>
<text x="220" y="143">ITEM 14</text>
<text x="257" y="139">(B1-2)</text>
<text x="276" y="143" transform="rotate(1 276 143)">A</text>
<text x="357" y="140">(B1-2)</text>
<text x="375" y="144" transform="rotate(1 375 144)">A</text>
<text x="425" y="139">45</text>
<text x="607" y="142">ITEM 14</text>
<text x="318" y="145">ITEM 14</text>
<text x="534" y="149">45</text>
<text x="435" y="154" transform="rotate(1 435 154)">A</text>
<text x="456" y="153">50</text>
<text x="545" y="150">35</text>
<text x="645" y="152">ITEM 15</text>
<text x="736" y="161">J1A</text>
<text x="488" y="166">35</text>
<text x="503" y="177">45</text>
<text x="620" y="184">50</text>
<text x="700" y="181">SEE NOTE 6</text>
<text x="434" y="190">A</text>
<text x="575" y="190">ITEM 16</text>
<text x="277" y="193">A</text>
<text x="376" y="193">A</text>
<text x="538" y="195">ITEM 15</text>
<text x="645" y="193">105</text>
<text x="423" y="203">(B1-2)</text>
<text x="476" y="201">J4B</text>
<text x="430" y="217">ITEM 16</text>
<text x="639" y="225">SOAP VALVE</text>
<text x="708" y="225">SOFTNER VALVE</text>
<text x="618" y="233">SECTION VIEW SAME AS A-A</text>
<text x="619" y="239">(B1-2)</text>
<text x="524" y="245" transform="rotate(-90 524 245)">95</text>
<text x="570" y="245" transform="rotate(-90 570 245)">35</text>
<text x="601" y="242" transform="rotate(-90 601 242)">0</text>
<text x="84" y="247" transform="rotate(-90 84 247)">805</text>
<text x="205" y="247" transform="rotate(-90 205 247)">640</text>
<text x="307" y="247" transform="rotate(-90 307 247)">465</text>
<text x="409" y="247" transform="rotate(-90 409 247)">295</text>
<text x="457" y="247" transform="rotate(-90 457 247)">205</text>
<text x="467" y="247" transform="rotate(-90 467 247)">190</text>
<text x="475" y="247" transform="rotate(-90 475 247)">155</text>
<text x="736" y="273">PIN 1</text>
<text x="738" y="281">PIN 2</text>
<text x="773" y="312">SCALE</text>
<text x="792" y="312">1:1</text>
<text x="760" y="446">SCALE</text>
<text x="780" y="446">3:2</text>
<text x="760" y="453">SECTION</text>
<text x="760" y="458">VIEW FOR</text>
<text x="760" y="463">REPRESENTATION ONLY</text>
<text x="760" y="469">(F9-2, F8-2, F7-2, F4-2)</text>
</g>
<text font-size="3.5" x="4" y="590">23-Oct-2019 16:12:00 EDT | RELEASED</text>
<g font-size="3.3">
<text x="772" y="331">REED SWITCH</text>
<text x="746" y="341">NUMBER</text>
<text x="749" y="337">PIN</text>
<text x="764" y="341">NUMBER</text>
<text x="766" y="337">WIRE</text>
<text x="795" y="341">COLOR</text>
<text x="796" y="337">WIRE</text>
<text x="751" y="347">1</text>
<text x="766" y="347">W-08</text>
<text x="796" y="347">BLUE</text>
<text x="751" y="355">2</text>
<text x="766" y="355">W-09</text>
<text x="796" y="355">BLUE</text>
</g>
<g font-size="2.8">
<text x="707" y="588">In some European factories the letter &quot;W&quot; of the part code mentioned herein will be automatically</text>
<text x="734" y="591">replaced by the number &quot;4000&quot; (e.g. &quot;W12345678&quot; becomes &quot;400012345678&quot;)</text>
</g>
<g font-size="2">
<text x="698" y="550">DESCRIPTION (ENGLISH)</text>
<text x="698" y="562">DESCRIPTION (LOCAL)</text>
<text x="700" y="575">DRAWING SIZE</text>
<text x="730" y="575">SHEET</text>
<text x="750" y="575">DRAWING NUMBER</text>
<text x="814" y="575">DRAWING REV</text>
</g>
</svg>
